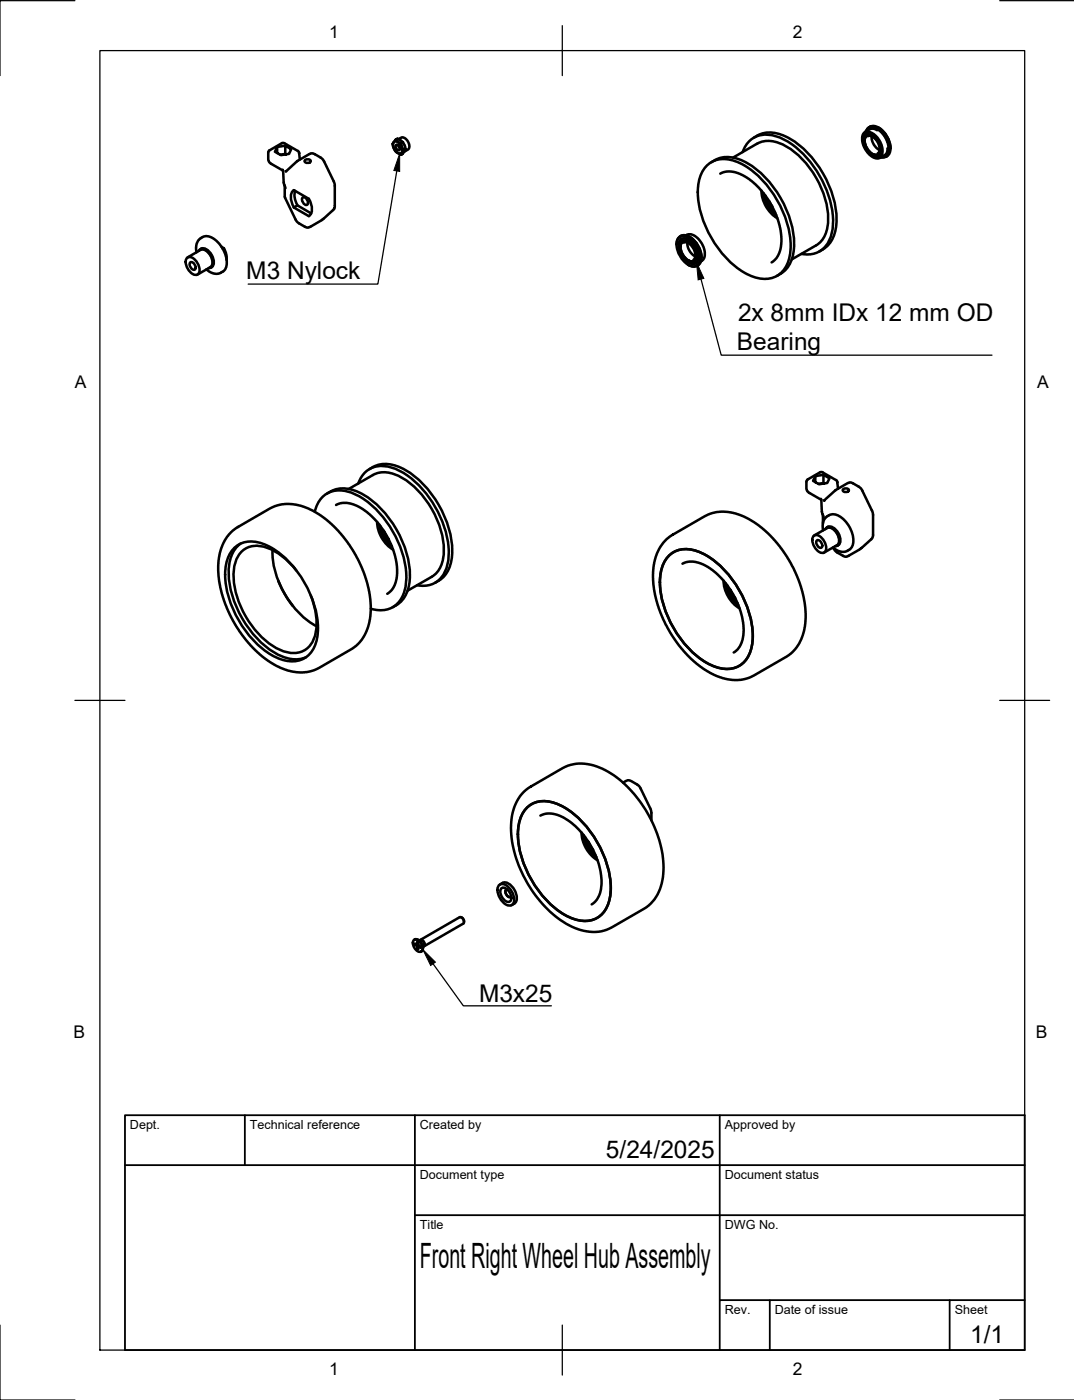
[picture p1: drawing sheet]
<svg xmlns="http://www.w3.org/2000/svg" width="215mm" height="280mm" viewBox="0 0 215 280" stroke-linecap="round" stroke-linejoin="round" font-family="sans-serif">
<!-- layer: Visible -->
<g fill="none" stroke="#000" stroke-width=".51">
<path d="M53.9 30.1l-.2 .4v1.4l.1 .5 .4 .4 2.4 1.3M55.4 30.6v-1.2l-.4 1 1.2 .6 1.6-.2 .5-.9-1.2-.7v1.6l.1 .1M56.4 28.6h.5l2.7 1.6M56.4 28.6l-2.5 1.5M56.6 34l.1 2.6M56.8 36.5l.1 .5M56.9 37l.2 .6M57.1 29.2l-1.7 .2M57.1 30.8l-1.1 .2M57.2 34.3l.3-.3a12.5 12.5 0 0 1 4.4-3.2l.4-.1 .5 .1 1.8 1.1 2.2 4.4 .2 .7v4.4l-.2 .5-2.3 2.1-2.6 1.5-.8-.1-1.4-.8-.6-.6-2.1-4.5v-2.3M58.8 38l3 1.8M58.8 38a2.29 2.29 0 0 0-.3 2.9l.3 .6"/>
<path d="M59 38.2a3.5 3.5 0 0 0 .5 2.9M59.6 30.2l.2 .5M59.8 30.7l.2 1.2M59.9 30.7h.1M60.6 39.5a.99 .99 0 0 1 .8 1.5 .99 .99 0 0 1-.8-1.5zM61.1 32a.68 .68 0 0 1 1 .3 .68 .68 0 0 1-.6 .3 .68 .68 0 0 1-.6-.5zM61.8 39.8a3.1 3.1 0 0 1 .3 3.2l-.3 .2M78.6 28.8h.1M78.9 28.3a1.55 1.55 0 0 1 1.3 2.4 1.55 1.55 0 0 1-1.3-2.4zM79.1 28l.4-.2-.5 .3-.5 .7M79.1 28l.7 .5a.94 .94 0 0 1 .7 1l.1 .2a.53 .53 0 0 1-.2 .9l-.1 .1a.39 .39 0 0 1-.6 0l-.7-.7-.5-1.2M79.1 28h.1"/>
<path d="M79.1 30.2h.1M79.2 29l.2-.1a.68 .68 0 0 1 .5 .5 .68 .68 0 0 1-.1 .7 .79 .79 0 0 1-.6-1.1zM79.5 27.8l1.1 .6-.4 .3 .4-.2 .6 1.4M79.5 27.8l-.4 .2M79.5 27.8h.1M79.7 27.9l.5-.4h.6l.4 .3 .5 .7 .2 .5-.1 .6-.1 .3-.8 .4M79.7 29.1l.3 .5M80.2 30.9l.4-.2zM80.2 28.6h.1M80.2 30.9h.1M80.6 28.4h.1M80.8 30.1h.1"/>
<path d="M81.2 29.9l-.4 .2 .4-.2-.6 .8M81.2 29.9l-.4 .2M81.2 29.9h.1M141.3 33.3a5.3 5.3 0 0 1 6.4-.8 19.4 19.4 0 0 1 9.5 11.4 11.9 11.9 0 0 1-.1 9.7 4.9 4.9 0 0 1-5.9 1.9 16.5 16.5 0 0 1-8.9-7.9 17.1 17.1 0 0 1-2.4-11.6l.3-1.1zM143 32.1l-.7 .4M143 32a6.3 6.3 0 0 1 6 .4 20.2 20.2 0 0 1 9.8 17 6.3 6.3 0 0 1-2.7 5.4M144.1 34.7l1-.3 1.2-.1 1.3 .3 1.4 .7 1.4 .9 1.5 1.5 2.2 2.9 .9 1.8 .7 1.7 .4 1.6 .2 1.9-.1 1.7-.3 1.4-.6 1-1 .8M148.6 30.4a4.9 4.9 0 0 1 6.6-3.2 17.7 17.7 0 0 1 9.7 9.7 15.8 15.8 0 0 1 1.5 9.7 5 5 0 0 1-6.1 4.2M151.5 28.7l-4.9 2.8M151.5 28.7a5.6 5.6 0 0 1 5.4 .4 18.1 18.1 0 0 1 8.8 15.2 5.6 5.6 0 0 1-2.5 4.8l-4.8 2.8M151.5 27.1l-.7 .4M151.5 27.1a6.3 6.3 0 0 1 6 .4 20.2 20.2 0 0 1 9.8 17 6.3 6.3 0 0 1-2.7 5.4"/>
<path d="M152.3 38.1a6.8 6.8 0 0 0 3.2 5.6M152.8 38.7a5.9 5.9 0 0 0 2.5 4.3M153.1 39.1l.5 1.6 .7 1 .8 .8M173 28.1h.1M173 28.1a.97 .97 0 0 1 .4-1.1 .97 .97 0 0 1 1.2 .1 3 3 0 0 1 1.3 3.6 1.03 1.03 0 0 1-1.4 .1M173 27.6h.1M173.1 27.4h.1M173.1 26.5l.6-.1 .7 .2 .8 .6 .7 .9 .5 1 .2 .9-.2 1-.4 .4M173.1 27.2a1.15 1.15 0 0 1 1.9 .2 3.1 3.1 0 0 1 1 3.3 1.15 1.15 0 0 1-1.9-.2 3.1 3.1 0 0 1-1-3.3zM173.2 26.5a2.53 2.53 0 0 0 0 3.3 2.53 2.53 0 0 0 2.8 1.6M173.2 27.3a1.4 1.4 0 0 1 2.2 .6 2.66 2.66 0 0 1 .5 2.8 1.4 1.4 0 0 1-2.2-.6 2.66 2.66 0 0 1-.5-2.8zM173.2 26.3a1.48 1.48 0 0 1 2.6-.5 4.9 4.9 0 0 1 2 4.9 1.25 1.25 0 0 1-1.6 .8"/>
<path d="M173.3 26.3a1.48 1.48 0 0 1 2.5-.4 4.8 4.8 0 0 1 1.9 4.7 1.23 1.23 0 0 1-1.4 .8M173.4 27a1.16 1.16 0 0 0-.4 1M173.5 27h-.1M173.5 27.2h.6l.4 .1 .5 .4 .6 .8 .3 .9 .1 .6-.4 .7M173.6 26.9l-.2 .1M173.8 25.5a2.03 2.03 0 0 1 2.7 .6 4.2 4.2 0 0 1 1.3 4.8l-.6 .5M173.9 26.4a1.24 1.24 0 0 0-1.2 1.7 4 4 0 0 0 2.5 3.3 1.01 1.01 0 0 0 1.2-.6M174.4 27.3v.8l.4 .9 .5 .6 .7 .4M174.6 30.8a1.06 1.06 0 0 0 1.3 0M175 31h.1M175.2 31v.1M175.5 26l-.7-.2h-.7l-1.1 .6-.3 .4-.2 .5v1l.6 1.6 1.1 1.3 .8 .4 .5 .1 .6-.1 1-.7 .3-.4 .2-.8"/>
<path d="M175.5 25.8l1 .8 .5 .8 .5 1.1 .3 1.2M175.7 25.5a5 5 0 0 1 2.4 4.2M175.7 30.9h.1M177.6 29.7h.1M37.4 51.6a1.61 1.61 0 0 1 2.1 1 1.61 1.61 0 0 1-.1 2.4 2.47 2.47 0 0 1-2-3.4zM37.5 51.5l2.6-1.5a2.05 2.05 0 0 1 2.3 1.7 1.42 1.42 0 0 1-.3 1.7l-2.6 1.5M38.1 52.5a.99 .99 0 0 1 .9 1.5 .99 .99 0 0 1-.9-1.5zM39.7 50.2a1.15 1.15 0 0 1 2 .3 2.6 2.6 0 0 1 .6 2.9l-.6 .2M40.2 49.8l-.2 .1M40.2 49.8a1.88 1.88 0 0 1 2.1 1.2 1.78 1.78 0 0 1-.1 2.6M40.5 47.4l-.7 .6-.4 .7-.2 .8 .1 1M40.5 47.4a2.72 2.72 0 0 1 3.1 1.1 5.4 5.4 0 0 1 1.6 5.2l-.7 .7"/>
<path d="M41.3 53.9l1 .7 .8 .2 .7-.1 .7-.3M44.3 49.4l.5 .3-.2 .1M44.8 49.7l.4 .9 .1 1.4M62.3 42.7l-2.8-1.6-.7 .4 3 1.8M135.3 48.9a1.49 1.49 0 0 1 .7-1.6 1.49 1.49 0 0 1 1.7 .2 5.1 5.1 0 0 1 2.4 4.7 1.43 1.43 0 0 1-2.4 .8M135.9 47.5a2.18 2.18 0 0 1 2.8 .9 4.4 4.4 0 0 1 1.1 4.3 1.65 1.65 0 0 1-2.6-.1 4.5 4.5 0 0 1-1.6-4.8zM136 47.3a2.06 2.06 0 0 1 2.7 .7 4.2 4.2 0 0 1 1.3 4.8l-.4 .3M136.1 49.3v.1M136.1 49.3a.97 .97 0 0 1 .5-1 .97 .97 0 0 1 1.1 .1 3 3 0 0 1 1.4 3.6 .98 .98 0 0 1-1.4 .1M136.2 48.9h.1M136.3 48.6l-.1 .1M136.3 48.5a1.15 1.15 0 0 1 1.8 .2 3.1 3.1 0 0 1 1 3.3 1.15 1.15 0 0 1-1.8-.2 3.1 3.1 0 0 1-1-3.3z"/>
<path d="M136.3 47.8a2.53 2.53 0 0 0 0 3.2 2.59 2.59 0 0 0 2.8 1.7l.4-.4 .2-.9-.2-1.1-.4-.8-.8-1.1-.7-.5-.7-.2-.6 .1M136.3 48.6a1.4 1.4 0 0 1 2.2 .5 2.66 2.66 0 0 1 .6 2.9 1.4 1.4 0 0 1-2.2-.6 2.66 2.66 0 0 1-.6-2.8zM136.6 48.3h.1M136.7 48.5h.5l.4 .1 .6 .5 .5 .6 .3 .7 .1 .9-.4 .7M136.7 48.2l-.1 .1a1.12 1.12 0 0 0-.5 1M137.1 47.7a1.24 1.24 0 0 0-1.3 1.7 4 4 0 0 0 2.6 3.3 1.01 1.01 0 0 0 1.2-.6M137.2 47.1l.5-.2 1 .2 .9 .6 .9 1.1 .4 1.1 .1 1.2-.2 .7-.6 .5M137.5 48.5l.1 .8 .4 1 .5 .6 .6 .4M137.7 52.1h.1M137.7 52.1a1.16 1.16 0 0 0 1.2 .1M137.9 47.4a5.1 5.1 0 0 1 2.4 4.1M138.1 52.3h.1"/>
<path d="M138.4 52.3v.1M138.9 52.2h.1M139 52.1l-.1 .1M139.6 53.1l-.2 .1M153.8 40.2l.7 1.1M156.1 54.8l-.7 .4M164.6 49.9l-.7 .4M66.1 98.3l-.7 .4M66.2 98.3a6.3 6.3 0 0 1 6 .4 20.2 20.2 0 0 1 9.8 17 6.3 6.3 0 0 1-2.7 5.4M71.7 96.7a4.9 4.9 0 0 1 6.6-3.2 17.7 17.7 0 0 1 9.7 9.7 15.8 15.8 0 0 1 1.5 9.7 5 5 0 0 1-6.1 4.2M73.9 93.9a6 6 0 0 1 6.7-.1 20.2 20.2 0 0 1 9.9 17 6.2 6.2 0 0 1-3.5 5.8M74.6 95l-4.9 2.8"/>
<path d="M74.6 95a5.6 5.6 0 0 1 5.4 .4 18.1 18.1 0 0 1 8.8 15.2 5.6 5.6 0 0 1-2.4 4.8l-4.9 2.8M163.1 96.5v-1.2l-.5 .9 1.3 .7 1.6-.3 .4-.9-1.2-.7v1.7h.2M164 94.5l-2.6 1.5-.1 .4v1.4l.2 .4 .3 .4 2.5 1.4M164.1 94.5h.5l2.6 1.6M164.2 99.8l.2 2.6M164.7 95l-1.6 .3M164.7 96.7l-1 .1M167.2 96l.3 .4 .1 1.4M167.5 96.5h.1M168.8 97.8a.68 .68 0 0 1 1 .4 .68 .68 0 0 1-.7 .3 .68 .68 0 0 1-.5-.5zM46.1 106.6l1.2-1 6.7-3.8 1-.5 1.5-.4h1.9l2.4 .5 2.7 1.3 2.3 1.7 2.7 2.8 2.1 2.9 1.6 3 1.2 3.5 .7 3.6v2.9l-.2 1.6-.6 1.5-.6 1.2-.7 1.1-1.5 1.3-6.6 3.8-1.1 .5-1.5 .4h-1.3l-1.5-.1-2.2-.7-2.3-1.2-2-1.6-2.7-2.7-2.2-3.2-1.7-3.4-1.3-4-.5-3.4 .3-3.2 .4-1.3 .6-1.5zM46.7 109.8a5.3 5.3 0 0 1 6.5-.8 19.4 19.4 0 0 1 9.5 11.4 11.9 11.9 0 0 1-.2 9.7 4.9 4.9 0 0 1-5.9 1.9 16.5 16.5 0 0 1-8.8-7.9 17.1 17.1 0 0 1-2.5-11.6l.4-1z"/>
<path d="M48.1 108.8a6.7 6.7 0 0 0-2.4 5.4 20.4 20.4 0 0 0 9.6 16.6 6.7 6.7 0 0 0 5.9 .7M54.5 110a18.1 18.1 0 0 0 8.8 15.3M55.6 116.2a22.5 22.5 0 0 0 3 5M59.3 114.1a11.6 11.6 0 0 0-7.7-4.9 4.5 4.5 0 0 0-4.8 4.3 17.1 17.1 0 0 0 4.8 13.2 9.9 9.9 0 0 0 7.7 3.9 4.5 4.5 0 0 0 3.9-4.2 13.7 13.7 0 0 0-1-7.2M63 102.4a5 5 0 0 1 6.4-4.1 15.8 15.8 0 0 1 8.8 7.4 18.2 18.2 0 0 1 3 11.4 5.1 5.1 0 0 1-5.9 4.9l-1.1-.2M67.2 101l1-.3 1.3-.1 1.1 .3 1.5 .7 1.3 .9 1.6 1.4 1.1 1.3 1.1 1.6 1 2.1 .6 1.6 .6 3.3v1.7l-.4 1.3-.7 1.3-.8 .7M75.4 104.4a6.8 6.8 0 0 0 3.2 5.6M75.9 105a5.9 5.9 0 0 0 2.5 4.3M76.1 105.3l.6 1.8 .6 1 .9 .8M76.7 106.2l.6 1.1 .5 .7M76.8 106.3l.9 1.6M133.2 108l1.3-1 6.4-3.7 1.1-.5 1.5-.4h1.9l2.7 .6 2.7 1.4 2 1.6 2.7 2.7 2 2.7 1.7 3.2 1.3 3.7 .6 3.4v3l-.3 1.5-.5 1.6-1.2 2.1-1.8 1.5-6.5 3.7-1.1 .6-1.6 .3-2.6-.1-2.1-.6-2.4-1.3-2.1-1.6-2.6-2.7-2.3-3.2-1.9-3.9-1.1-3.6-.4-3.4 .3-3 .4-1.7 .6-1.1z"/>
<path d="M133.7 111.3a5.3 5.3 0 0 1 6.4-.8 19.4 19.4 0 0 1 9.5 11.5 11.9 11.9 0 0 1-.1 9.6 4.9 4.9 0 0 1-5.9 2 16.5 16.5 0 0 1-8.9-8 17.1 17.1 0 0 1-2.4-11.6l.3-1zM136.5 112.8l1.1-.4h1.2l1.3 .3 1.5 .7 1.5 1.1 1.2 1.2 1.2 1.4 1.2 1.8 .9 2 .6 1.5 .5 2.2 .1 1.2-.1 1.3-.3 1.4-.8 1.3-.8 .7M144.7 116.2a6.8 6.8 0 0 0 3.2 5.5M145.2 116.7a5.9 5.9 0 0 0 2.5 4.4M145.5 117.1l.5 1.7 .7 1 .8 .9M146 117.9l.4 .8 .7 1M146.1 118l.9 1.6M162.8 107.2a1.61 1.61 0 0 1 2.1 1.1 1.61 1.61 0 0 1-.2 2.3 2.47 2.47 0 0 1-1.9-3.4zM163.5 108.1a.99 .99 0 0 1 .8 1.5 .99 .99 0 0 1-.8-1.5zM164.4 102.4l.4 1.1M164.6 103v1.7M164.7 106.1v-1.6l.2-.6 .5-.5a2.23 2.23 0 0 1 3 .2 5.7 5.7 0 0 1 2.1 5.7l-.6 .7"/>
<path d="M164.8 100.2l.3-.3a12.8 12.8 0 0 1 4.4-3.2l.4-.2 .6 .1 1.7 1.1 2.3 4.5 .1 .7v4.6l-2.4 2.3-2.7 1.5h-.7l-1.4-.8-.7-.9M165.1 105.9a1.15 1.15 0 0 1 1.9 .2 2.56 2.56 0 0 1 .7 3l-.6 .2M165.4 105.5a1.44 1.44 0 0 1 2 .7 2.53 2.53 0 0 1 .5 2.6l-.4 .4M165.5 105.6l-2.6 1.5M165.5 105.6a2.05 2.05 0 0 1 2.2 1.8 1.42 1.42 0 0 1-.2 1.7l-2.7 1.5M166.6 109.5l.9 .6 .9 .3h.7l.8-.4M79.3 121.1l-.8 .4M104.8 158.4l.9-.7 6.8-4a9.1 9.1 0 0 1 9.2 .7 24.1 24.1 0 0 1 11 19.9 8.9 8.9 0 0 1-3.9 7.5l-6.4 3.7a9.2 9.2 0 0 1-9.7-1 24.3 24.3 0 0 1-10.5-18.9 10.1 10.1 0 0 1 2.6-7.2zM124.7 156.6l.9-.5h.3l1.9 1.2 2.4 4.7 .1 2.1M99.7 177.2a1.19 1.19 0 0 1 1.9 .2 3.2 3.2 0 0 1 1 3.4 1.19 1.19 0 0 1-1.9-.2 3.2 3.2 0 0 1-1-3.4zM100.3 177.7a1.36 1.36 0 0 1 1.8 1.1 1.2 1.2 0 0 1-.3 1.6 1.97 1.97 0 0 1-1.5-2.7zM100.5 176.7l-.5 .3"/>
<path d="M100.5 176.6a2.1 2.1 0 0 1 2.4 1.4 2.1 2.1 0 0 1 0 2.8M101.3 178a1 1 0 0 0 .8 1.5M101.5 177.9l-.2 .1a1 1 0 0 0 .8 1.5l.2-.2M105.3 161.7a5.3 5.3 0 0 1 6.4-.7 19.4 19.4 0 0 1 9.5 11.4 11.9 11.9 0 0 1-.1 9.6 4.9 4.9 0 0 1-5.9 2 16.5 16.5 0 0 1-8.9-7.9 17.1 17.1 0 0 1-2.4-11.7l.3-1zM108.1 163.2a5.4 5.4 0 0 1 5.6 1 16.1 16.1 0 0 1 6.6 13.1 4.5 4.5 0 0 1-1.9 3.6M116.3 166.6a6.8 6.8 0 0 0 3.2 5.5M116.8 167.1a5.9 5.9 0 0 0 2.5 4.4M117 167.5l.6 1.7 .6 1 .9 .9M117.6 168.3l.4 .8 .7 1M117.7 168.4l.9 1.6M82.9 188a1.57 1.57 0 0 1 1.3 2.4 1.57 1.57 0 0 1-1.3-2.4zM83 188h-.1"/>
<path d="M83 188a1.57 1.57 0 0 1 1.3 2.3l-.1 .1M83 189a.64 .64 0 0 1 .5 .8M83.3 188.9l-.3-.1v.2M83.3 188.9l-.3 .1M83.3 188.9l.2-.1v-.3l.1 .1v.3M83.6 189.6v.3l-.1-.1zM83.6 188.9h.1M83.6 188l.5 .3M83.6 188.9l-.2 .1M83.7 188.9l.4 .5v.2l-.3-.1M83.8 189.3l-.1 .2M83.8 189.5l-.1 .1"/>
<path d="M83.9 188.2a.69 .69 0 0 1 .8 .3 .69 .69 0 0 1-.1 .9M84 188.2l.1-.2a.86 .86 0 0 1 .7 1.3h-.1M84.6 189.2v.5M91.9 183.5l-7.8 4.6M92 183.5a.85 .85 0 0 1 .7 1.3l-7.9 4.5M92.4 183.6h.1M92.4 183.6l.4 .4v.4M102.9 180.8l-.5 .3"/>
</g>
<g fill="#000">
<circle cx="79.1" cy="30.3" r=".25"/>
<circle cx="79.5" cy="27.8" r=".25"/>
<circle cx="80.2" cy="28.7" r=".25"/>
<circle cx="80.2" cy="30.9" r=".25"/>
<circle cx="80.8" cy="30.1" r=".25"/>
</g>
<!-- layer: TITLEBLOCK -->
<path d="M25 223.1h180v47h-180zM25 233.1h180M49 223.1v10M83 223.1v47M144 223.1v47M83 243.1h122M144 260.1h61M154 260.1v10M190 260.1v10" fill="none" stroke="#000" stroke-width=".36"/>
<!-- layer: Leaders -->
<path d="M79.9 30.7v3.6l-1.1-.2zM139.3 52.5l1.5 3.2-1.1 .3zM84.6 190l2.5 2.5-1 .7z" fill="#000" stroke="#000" stroke-width=".2"/>
<path d="M79.4 34.2l-3.8 22.6h-26M140.2 55.8l4.1 15.3h54.1M86.6 192.8l6.1 8.4h17.6" fill="none" stroke="#000" stroke-width=".25"/>
<!-- layer: BORDER -->
<path d="M15 .1h-15v15M20 10.1h185v260h-185zM112.5 5.1v10M200 .1h14.9M15 140.1h10M200 140.1h10M0 265.1v15h15M112.5 265.1v10M200 280.1h14.9" fill="none" stroke="#000" stroke-width=".25"/>
<text font-size="7" x="84" y="253.6">Front Right Wheel Hub Assembly</text>
<g font-size="4.9">
<text x="49.3" y="55.8">M3 Nylock</text>
<text x="147.6" y="64.2">2x 8mm IDx 12 mm OD</text>
<text x="147.4" y="70">Bearing</text>
<text x="95.8" y="200.5">M3x25</text>
<text x="121.2" y="231.6">5/24/2025</text>
<text x="194.1" y="268.8">1/1</text>
</g>
<g font-size="3.5">
<text x="65.8" y="7.6">1</text>
<text x="158.6" y="7.6">2</text>
<text x="15" y="77.6">A</text>
<text x="207.5" y="77.6">A</text>
<text x="14.7" y="207.6">B</text>
<text x="207.2" y="207.6">B</text>
<text x="65.8" y="275.1">1</text>
<text x="158.6" y="275.1">2</text>
</g>
<g font-size="2.5">
<text x="26" y="225.9">Dept.</text>
<text x="50" y="225.9">Technical reference</text>
<text x="84" y="225.9">Created by</text>
<text x="145" y="225.9">Approved by</text>
<text x="84" y="235.9">Document type</text>
<text x="145" y="235.9">Document status</text>
<text x="84" y="245.9">Title</text>
<text x="145" y="245.9">DWG No.</text>
<text x="145" y="262.9">Rev.</text>
<text x="155" y="262.9">Date of issue</text>
<text x="191" y="262.9">Sheet</text>
</g>
</svg>
